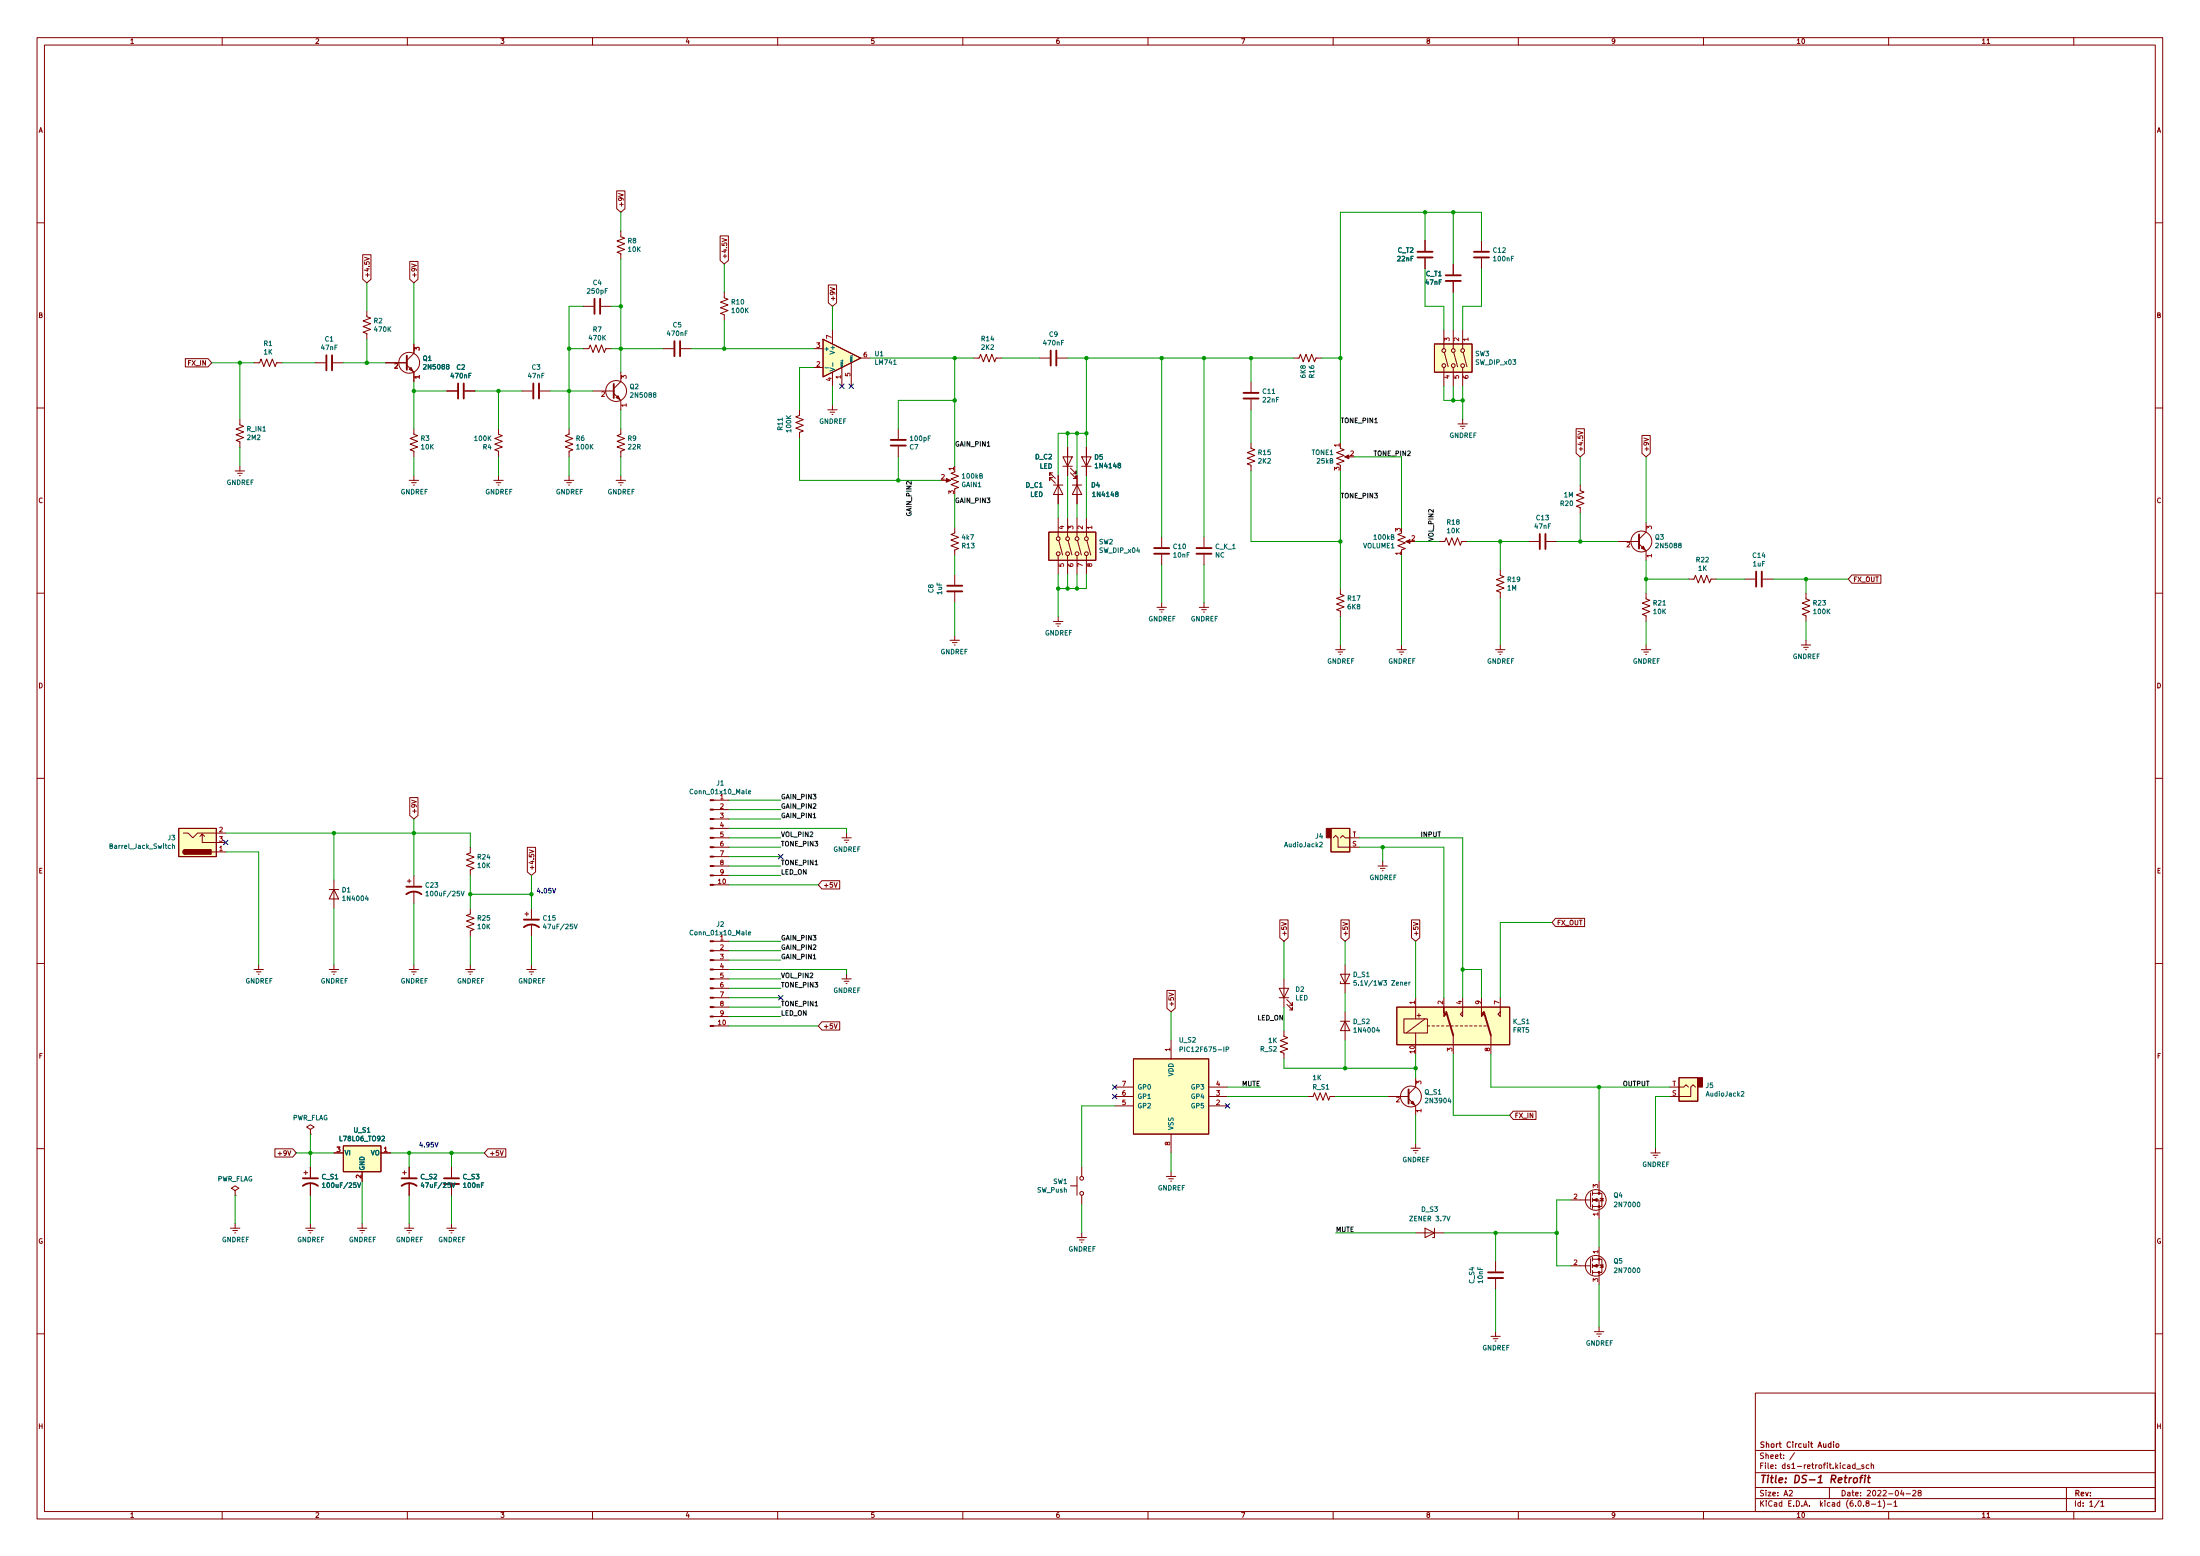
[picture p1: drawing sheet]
<svg xmlns="http://www.w3.org/2000/svg" width="594mm" height="420mm" viewBox="0 0 594 420" stroke-linecap="round" stroke-linejoin="round" font-family="sans-serif">
<g fill="none" stroke="#840000" stroke-width=".27">
<path d="M10 10.2h574v400h-574zM12 12.2h570v396h-570zM60 10.2v2M110 10.2v2M160 10.2v2M210 10.2v2M260 10.2v2M310 10.2v2M360 10.2v2M410 10.2v2M460 10.2v2M510 10.2v2"/>
<path d="M536.6 11.8h.7M560 10.2v2M166.5 51.5h2.3v4.9l-1.2 .9-1.1-.9zM167 52.2l1.3 .4-1.3 .5M10 60.2h2M97.9 68.8h2.3v6.6l-1.1 1-1.2-1zM98.5 69.5l1.2 .4-1.2 .4M110.6 70.6h2.3v4.8l-1.1 1-1.2-1zM111.2 71.3l1.2 .4-1.2 .4M167.6 62.4v1.5l1.1 .4-2.1 .8 2.1 .7-2.1 .8 2.1 .8-2.1 .7 1 .4v1.5M194.5 63.7h2.2v6.6l-1.1 1-1.1-1zM195 64.4l1.2 .4-1.2 .4"/>
<path d="M195.6 78.9v1.5l1 .4-2 .8 2 .7-2 .8 2 .8-2 .7 1 .4v1.5M223.7 76.9h2.2v4.9l-1.1 .9-1.1-.9zM224.2 77.6l1.3 .4-1.3 .5M384.8 64.9v2.8M384.8 69.8v2.8M392.4 71.3v2.8M392.4 76.1v2.8M400 64.9v2.8M400 69.8v2.8M582 60.2h2M50 96.8h6.2l.9 1.2-.9 1.1h-6.2zM68.6 98h1.5l.4-1.1 .7 2.1 .8-2.1 .8 2.1 .7-2.1 .8 2.1 .4-1h1.5"/>
<path d="M85.1 98h2.8M89.9 98h2.8M99.1 84v1.5l1 .4-2.1 .8 2.1 .7-2.1 .8 2.1 .7-2.1 .8 1.1 .4v1.5M104.1 98h5.8M109.9 98.6l1.9 1.9v2.5M111.8 92.9v2.5l-1.9 1.9M157.5 94.1h1.5l.4-1 .7 2.1 .8-2.1 .8 2.1 .7-2.1 .8 2.1 .4-1.1h1.5M157.5 82.7h2.8M162.3 82.7h2.8M179.1 94.1h2.8M183.9 94.1h2.8M219.7 94.1h2.5"/>
<path d="M219.7 99.2h2.5M222.2 91.6l10.2 5.1-10.2 5.1zM224.8 89.1v3.8M227.3 99.2v5.1M229.9 98v6.3M232.4 96.7h2.5M262.9 96.7h1.5l.4-1 .8 2 .7-2 .8 2 .7-2 .8 2 .4-1h1.5M280.7 96.7h2.8M285.5 96.7h2.8M349.2 96.7h1.6l.4-1 .7 2 .8-2 .7 2 .8-2 .8 2 .3-1h1.6M387.3 92.9h10.2v7.6h-10.2zM389.9 89.1v5"/>
<path d="M389.9 99.2v5.1M390 95.2l1.1 3.9M392.4 89.1v5M392.4 99.2v5.1M392.6 95.2l1 3.9M395 89.1v5M395 99.2v5.1M395.1 95.2l1 3.9M10 110.2h2M64.8 113.2v1.5l1 .4-2 .8 2 .7-2 .8 2 .8-2 .7 1 .4v1.5M111.8 115.7v1.6l1 .3-2.1 .8 2.1 .8-2.1 .7 2.1 .8-2.1 .8 1.1 .3v1.6M120.6 105.6h2.8"/>
<path d="M125.5 105.6h2.8M134.6 115.7v1.6l1 .3-2 .8 2 .8-2 .7 2 .8-2 .8 1 .3v1.6M141 105.6h2.8M145.8 105.6h2.8M153.7 115.7v1.6l-1 .3 2 .8-2 .8 2 .7-2 .8 2 .8-1 .3v1.6M160 105.6h5.7M165.7 106.2l1.9 1.9v2.6M167.6 115.7v1.6l-1 .3 2.1 .8-2.1 .8 2.1 .7-2.1 .8 2.1 .8-1.1 .3v1.6M167.6 100.5v2.5l-1.9 1.9M215.9 110.7v1.5l-1 .4 2 .7-2 .8 2 .8-2 .7 2 .8-1 .4v1.5M223.5 110.7h2.6M224.2 111.3h1.2"/>
<path d="M224.7 111.9h.2M224.8 100.5v3.8M224.8 109.4v1.3M242.6 115.7v2.8M337.8 119.5v1.6l1 .4-2 .7 2 .8-2 .7 2 .8-2 .8 1 .3v1.6M337.8 103v2.8M337.8 107.9v2.8M393.7 114.5h2.5M394.3 115.1h1.3M394.8 115.7h.3M395 113.2v1.3M425.6 115.8h2.2v6.6l-1.1 1-1.1-1z"/>
<path d="M426.1 116.4l1.3 .5-1.3 .4M443.4 117.6h2.2v4.8l-1.1 1-1.1-1zM443.9 118.3l1.3 .4-1.3 .4M582 110.2h2M63.5 127.2h2.5M64.1 127.8h1.3M64.6 128.4h.3M64.8 125.9v1.3M110.5 129.7h2.5M111.1 130.3h1.3M111.6 131h.3M111.8 128.4v1.3"/>
<path d="M133.3 129.7h2.6M134 130.3h1.3M134.5 131h.2M134.6 128.4v1.3M152.4 129.7h2.5M153 130.3h1.3M153.5 131h.3M153.7 128.4v1.3M166.4 129.7h2.5M167 130.3h1.3M167.5 131h.3M167.6 128.4v1.3"/>
<path d="M242.6 120.6v2.8M255.3 129.7h1M257.8 127.4l-1 .4 2 .8-2 .7 2 .8-2 .8 2 .7-1 .4M284.2 127.7h-.7v.7v-.7l1.5 1.5M284.2 128.9h-.7v.8v-.8l1.5 1.6M284.5 131h2.5M285.7 131l1.3 2.5h-2.5zM285.7 128.4v7.7M285.7 139.9v5M287 123.4h2.6l-1.3 2.5zM287 125.9h2.6M288.3 120.8v7.6"/>
<path d="M288.3 139.9v5M289.1 127.7l1.5 1.5v-.8v.8h-.8M289.1 126.4l1.5 1.5v-.7v.7h-.8M289.6 131h2.5M290.8 131l1.3 2.5h-2.5zM290.8 128.4v7.7M290.8 139.9v5M292.1 123.4h2.5l-1.2 2.5zM292.1 125.9h2.5M293.4 120.8v7.6M293.4 139.9v5M361.9 121.1l1.1 .4-2.1 .7 2.1 .8-2.1 .7 2.1 .8-2.1 .8 1 .3"/>
<path d="M363.5 123.4h1M426.7 131v1.5l1 .4-2 .7 2 .8-2 .8 2 .7-2 .8 1 .4v1.5M257.8 142.4v1.5l-1 .4 2 .8-2 .7 2 .8-2 .8 2 .7-1 .4v1.5M257.8 155.1v2.8M257.8 159.9v2.8M283.2 143.7h12.7v7.6h-12.7zM285.7 150v5.1M285.9 146l1 3.9M288.3 150v5.1M288.4 146l1.1 3.9M290.8 150v5.1M291 146l1 3.9"/>
<path d="M293.4 150v5.1M293.5 146l1 3.9M313.7 144.9v2.8M313.7 149.8v2.8M325.1 144.9v2.8M325.1 149.8v2.8M361.9 158.9v1.5l1.1 .4-2.1 .8 2.1 .7-2.1 .8 2.1 .8-2.1 .7 1 .4v1.5M378.5 143.9l-1.1 .4 2.1 .8-2.1 .7 2.1 .8-2.1 .8 2.1 .7-1 .4v.3M380 146.2h1M388.6 146.2h1.5l.4-1 .8 2 .7-2 .8 2 .8-2 .7 2 .4-1h1.5M405.1 153.8v1.6l1 .3-2 .8 2 .8-2 .7 2 .8-2 .8 1 .3v1.6M412.7 146.2h2.8"/>
<path d="M417.6 146.2h2.8M436.9 146.2h5.7M442.6 146.9l1.9 1.9v2.5M444.5 141.1v2.6l-1.9 1.9M455.9 156.4h1.6l.3-1 .8 2 .8-2 .7 2 .8-2 .7 2 .4-1h1.5M471.2 156.4h2.8M476 156.4h2.8M500.1 155.3h7.8v2.2h-7.8l-1-1.1zM10 160.2h2M256.5 172.9h2.6M257.2 173.5h1.2M257.7 174.2h.2"/>
<path d="M257.8 171.6v1.3M284.5 167.8h2.5M285.1 168.4h1.3M285.6 169.1h.3M285.7 166.5v1.3M312.4 164h2.6M313.1 164.6h1.2M313.6 165.3h.2M313.7 162.7v1.3M323.8 164h2.6M324.5 164.6h1.3M325 165.3h.2"/>
<path d="M325.1 162.7v1.3M360.7 175.4h2.5M361.3 176.1h1.3M361.8 176.7h.3M361.9 174.2v1.2M377.2 175.4h2.5M377.8 176.1h1.3M378.3 176.7h.3M378.5 174.2v1.2M403.9 175.4h2.5M404.5 176.1h1.3M405 176.7h.3"/>
<path d="M405.1 174.2v1.2M443.2 175.4h2.6M443.9 176.1h1.2M444.4 176.7h.2M444.5 160.2v1.5l1 .4-2 .8 2 .7-2 .8 2 .7-2 .8 1 .4v1.5M444.5 174.2v1.2M486.4 174.2h2.5M487 174.8h1.3M487.6 175.4h.2M487.7 160.2v1.5l1 .4-2 .8 2 .7-2 .8 2 .7-2 .8 1 .4v1.5M487.7 172.9v1.3M582 160.2h2"/>
<path d="M10 210.2h2M110.6 215.4h2.3v4.8l-1.1 .9-1.2-.9zM111.2 216.1l1.2 .4-1.2 .4M192.6 218.6h4.2M192.6 216.1h4.2M582 210.2h2M48.3 223.7h10.1v7.6h-10.1zM49.5 225h1.3l1.3 1.2 1.2-1.2h7.7M50 229.4l-.4 .2-.2 .4 .2 .5 .4 .2M54 225.8l.6-.6v2.3h6.4M54.6 225.2l.6 .6M57.1 230h3.9"/>
<path d="M90.2 237.7v7.6M110 237.9h1M110.5 237.4v1M111.8 236.4v2.8M127 228.8v1.5l-1 .4 2 .7-2 .8 2 .8-2 .7 2 .8-1 .4v1.5M142.4 228.8h2.2v6.6l-1.1 1-1.1-1zM142.9 229.5l1.3 .4-1.3 .4M192.6 226.2h4.2M192.6 233.8h4.2M192.6 228.8h4.2M192.6 238.9h4.2M192.6 236.4h4.2"/>
<path d="M192.6 231.3h4.2M192.6 223.7h4.2M192.6 221.1h4.2M221.9 237.8h4.9v2.2h-4.9l-.9-1.1zM225.2 238.3l.5 1.3 .4-1.3M227.3 226.2h2.6M228 226.9h1.2M228.5 227.5h.2M228.6 225v1.2M359.4 223.7h5.1v6.3h-5.1zM360 226.2l.7-.6 .6 .6v2.6h5.7M361.9 226.2l.7-.6 .6 .6h3.8"/>
<path d="M372.1 233.8h2.5M372.7 234.5h1.3M373.3 235.1h.2M373.4 232.6v1.2M88.9 240.2h2.5M90.2 240.2l1.2 2.5h-2.5zM111.8 240.7v3.3M127 245.3v1.5l-1 .4 2 .7-2 .8 2 .8-2 .7 2 .8-1 .4v1.5M141.7 246.8h1M142.2 246.3v1M143.5 245.3v2.8M143.5 249.6v3.3"/>
<path d="M192.6 259.2h4.2M192.6 256.7h4.2M192.6 254.2h4.2M345.6 248.4h2.2v4.8l-1.1 1-1.1-1zM346.1 249.1l1.3 .4-1.3 .4M362.1 248.4h2.2v4.8l-1.1 1-1.1-1zM362.6 249.1l1.3 .4-1.3 .4M381.2 248.4h2.2v4.8l-1.1 1-1.1-1zM381.7 249.1l1.2 .4-1.2 .4M420.1 248h7.8v2.2h-7.8l-1-1.1zM10 260.2h2M68.6 261.8h2.5"/>
<path d="M69.2 262.4h1.3M69.7 263.1h.3M69.8 260.5v1.3M88.9 261.8h2.5M89.5 262.4h1.3M90 263.1h.3M90.2 260.5v1.3M110.5 261.8h2.5M111.1 262.4h1.3M111.6 263.1h.3M111.8 260.5v1.3M125.7 261.8h2.6"/>
<path d="M126.4 262.4h1.2M126.9 263.1h.2M127 260.5v1.3M142.2 261.8h2.6M142.9 262.4h1.2M143.4 263.1h.2M143.5 260.5v1.3M192.6 277h4.2M192.6 269.4h4.2M192.6 261.8h4.2M192.6 264.3h4.2M192.6 274.5h4.2"/>
<path d="M192.6 271.9h4.2M192.6 266.9h4.2M221.9 275.9h4.9v2.2h-4.9l-.9-1.1zM225.2 276.4l.5 1.3 .4-1.3M227.3 264.3h2.6M228 265h1.2M228.5 265.6h.2M228.6 263.1v1.2M315.1 267.4h2.2v4.9l-1.1 .9-1.1-.9zM315.6 268.1l1.3 .4-1.3 .5M345.4 266.9h2.6l-1.3 2.5zM345.4 269.4h2.6"/>
<path d="M346.7 278.3v1.5l1 .4-2 .8 2 .7-2 .8 2 .8-2 .7 1 .4v1.5M346.7 264.3v7.6M347.5 271.2l1.5 1.5v-.8v.8h-.8M347.5 269.9l1.5 1.5v-.7v.7h-.8M361.9 265.1v.5h2.6M361.9 263.1h2.6l-1.3 2.5zM361.9 275.8h2.6M363.2 275.8l1.3 2.5h-2.6zM363.2 260.5v7.6M363.2 273.2v7.6M377.2 271.9h30.5v10.2h-30.5zM379.1 275.1h6.3v3.8h-6.3z"/>
<path d="M382.3 269.4v5.7M382.3 278.9v3.2M384.8 275.1l-5.1 3.8M385.4 277h.7M386.7 277h.6M388 277h.6M389.3 277h.6M389.9 269.4v2.5M390.5 277h.7M391.8 277h.6M392.4 279.6v5M393.1 277h.6"/>
<path d="M394.3 277h.7M395 269.4v5.1l-.7-.6 .7-.7M395.6 277h.6M396.9 277h.6M398.1 277h.7M399.4 277h.6M400 269.4v2.5M400.7 277h.6M402.6 279.6v5M405.1 269.4v5.1l-.6-.6 .6-.7M582 260.2h2M301 298.6h5.1"/>
<path d="M301 296.1h5.1M301 293.5h5.1M306.1 285.9h20.3v20.3h-20.3zM316.2 280.8v5.1M326.4 298.6h5.1M326.4 296.1h5.1M326.4 293.5h5.1M353.1 296.1h1.5l.4-1 .7 2 .8-2 .8 2 .7-2 .8 2 .4-1h1.5M374.6 296.1h5.8M380.4 296.7l1.9 1.9v2.6M382.3 291v2.5l-1.9 1.9M450.8 293.5h3.9l.6-.6 .6 .6"/>
<path d="M453.4 291h5.1v6.3h-5.1zM457.8 293.5l-.6-.6-.6 .6v2.6h-5.8M10 310.2h2M74.2 310.2h4.9l.9 1.1-.9 1.1h-4.9zM82 316.7h1.1M82.5 316.1v1.1M83.8 305l1-.7-1-.6-1 .6 1 .7v1.2M83.8 306.2h.1M83.8 315.1v2.8M83.8 319.4v3.3M90.2 311.3h2.5M92.7 309.4h10.2v7h-10.2z"/>
<path d="M97.8 316.4v2.5M102.9 311.3h2.5M108.7 316.7h1M109.2 316.1v1.1M110.5 315.1v2.8M110.5 319.4v3.3M121.9 315.1v2.8M121.9 320v2.7M131.8 310.2h4.8v2.2h-4.8l-1-1.1zM135.1 310.7l.4 1.3 .4-1.3M290.8 317.7v5M292.1 315.1v2.6"/>
<path d="M315 317.7h2.5M315.6 318.3h1.3M316.1 318.9h.3M316.2 306.2v5.1M316.2 316.4v1.3M381 310h2.5M381.6 310.7h1.3M382.1 311.3h.3M382.3 308.8v1.2M408.6 300h6.2v2.3h-6.2l-.9-1.1zM431.8 318.9v3.3M445.8 311.3h2.5"/>
<path d="M446.4 312h1.3M446.9 312.6h.3M447 310v1.3M582 310.2h2M62.2 331.6h2.6M62.9 332.3h1.2M63.4 332.9h.2M63.5 321.5l1-.7-1-.6-1 .6 1 .7v1.2M63.5 322.7h.1M63.5 330.4v1.2M82.5 331.6h2.6M83.2 332.3h1.3"/>
<path d="M83.7 332.9h.2M83.8 330.4v1.2M96.5 331.6h2.6M97.2 332.3h1.2M97.7 332.9h.2M97.8 330.4v1.2M109.2 331.6h2.6M109.9 332.3h1.2M110.4 332.9h.2M110.5 330.4v1.2M120.6 331.6h2.6M121.3 332.3h1.3"/>
<path d="M121.8 332.9h.2M121.9 330.4v1.2M289.1 320.2h1.7M290.8 334.2h2.6M291.5 334.8h1.2M292 335.4h.2M292.1 322.7v2.6M292.1 332.9v1.3M382.3 332.9h7.6M384.8 331.6l2.5 1.3-2.5 1.3zM387.3 331.6v2.6h-.5M424.2 324h5.3"/>
<path d="M429.5 322.1v3.8M429.5 339.9v3.8M430 324h1.8v5.1M430 322.2h2.6v3.6h-2.6M430 321.7v1M430 323.5v1M430 325.3v1M430 339.5v1M431.8 336.7v5.1h-1.8M432.1 323.5l1 .3M432.6 323.6l.3 .7h-.7zM403.9 340.5v2.8"/>
<path d="M403.9 345.4v2.7M403.9 359.6v1.2M424.2 341.8h5.3M430 340h2.6v3.6h-2.6M430 341.3v1M430 343.1v1M430.5 359.6h2.6M431.8 343.6v3.3M431.8 358.3v1.3M432.2 341.5h.7l-.3 .7zM433.1 342.1l-1 .2M10 360.2h2"/>
<path d="M402.6 360.8h2.5M403.2 361.5h1.3M403.7 362.1h.3M431.2 360.2h1.2M431.7 360.8h.2M474 376.2h108v32h-108zM582 360.2h2M474 397.7h108M474 391.7h108M484.6 392.3l-1.3 1.9M500.9 395.6l-.4-.1-.3 .3 .2 .7h.5M500.9 395v1.5"/>
<path d="M501.3 396.7h1.1M503.3 395.6l-.4-.1-.2 .3 .1 .2 .5 .1v.4h-.6M504.7 395.6l-.5-.1-.3 .3 .2 .7h.6M505.3 395.7l.6-.1v.9M505.3 395v1.5M60 408.2v2M110 408.2v2M160 408.2v2M210 408.2v2M260 408.2v2M310 408.2v2M360 408.2v2"/>
<path d="M410 408.2v2M460 408.2v2M474 404.7h108M474 401.7h108M483.2 402.6l.5-.2 .3 .5-.9 1h.9M494 401.7v3M504.2 405.9l-.3-.3v-.2l.7-.1 .1 .4-.8 .5 .3 .5 .5-.2-.3-.6M505.4 406.2h1.1M507.2 405.7l.4-.5v1.5M507.2 406.7h.8M508.5 405a1.72 1.72 0 0 1 0 2.3M509.7 406.2h1.1"/>
<path d="M510 408.2v2M511.4 405.7l.5-.5v1.5M511.4 406.7h.9M513.6 402.4l-.4 1h1M513.9 402.9v1M514.7 403.4h1.2M516.5 402.6l.6-.2 .3 .5-1 1h1M518.2 403.1l-.3-.3 .1-.2 .7-.1v.4l-.8 .5 .3 .5 .6-.2-.3-.6M536.6 409.7h.7M558 401.7v6.5M560 408.2v2M566.9 405.2l-1.3 1.9"/>
<path d="M567.3 405.7l.4-.5v1.5M567.3 406.7h.9"/>
<circle cx="110.5" cy="98" r="2.82"/>
<circle cx="389.9" cy="94.7" r=".51"/>
<circle cx="389.9" cy="98.7" r=".51"/>
<circle cx="392.4" cy="98.7" r=".51"/>
<circle cx="392.4" cy="94.7" r=".51"/>
<circle cx="395" cy="94.7" r=".51"/>
<circle cx="395" cy="98.7" r=".51"/>
<circle cx="166.4" cy="105.6" r="2.82"/>
<circle cx="285.7" cy="149.5" r=".51"/>
<circle cx="285.7" cy="145.5" r=".51"/>
<circle cx="288.3" cy="145.5" r=".51"/>
<circle cx="288.3" cy="149.5" r=".51"/>
<circle cx="290.8" cy="149.5" r=".51"/>
<circle cx="290.8" cy="145.5" r=".51"/>
<circle cx="293.4" cy="149.5" r=".51"/>
<circle cx="293.4" cy="145.5" r=".51"/>
<circle cx="443.2" cy="146.2" r="2.82"/>
<circle cx="381" cy="296.1" r="2.82"/>
<circle cx="292.1" cy="318.2" r=".51"/>
<circle cx="292.1" cy="322.2" r=".51"/>
<circle cx="430.9" cy="324" r="2.79"/>
<circle cx="430.9" cy="341.8" r="2.79"/>
</g>
<path d="M500.7 399.2l.3-.2 .5 .2v.8l-.2 .3-.5 .1-.3-.2zM502.2 399h.8M503 398.4l-.5 .2-.2 1.8M503.6 399l-.1 1.4M503.7 398.4v.2M504.3 399h.8M504.7 398.4l-.2 1.7 .4 .3" fill="none" stroke="#840000" stroke-width=".4"/>
<path d="M495.1 389.3v.2M495.1 389.8v1M495.8 390l.3-.2 .4 .2-.1 .8-.6-.1z" fill="none" stroke="#840000" stroke-width=".3"/>
<g fill="none" stroke="#840000" stroke-width=".51">
<path d="M382.8 68h4M382.8 69.5h4M390.4 74.3h4.1M390.4 75.9h4.1M398 68h4.1M398 69.5h4.1M88.1 95.9v4.1M89.7 95.9v4.1M109.9 96.1v3.8M160.5 80.7v4.1M162.1 80.7v4.1M182.1 92.1v4.1"/>
<path d="M183.6 92.1v4.1M283.7 94.7v4M285.2 94.7v4M123.7 103.5v4.1M125.2 103.5v4.1M144 103.5v4.1M145.5 103.5v4.1M165.7 103.7v3.8M240.5 118.8h4.1M335.8 106.1h4.1M335.8 107.6h4.1M240.5 120.3h4.1"/>
<path d="M255.8 158.2h4M255.8 159.7h4M311.7 148h4M311.7 149.5h4M323.1 148h4.1M323.1 149.5h4.1M415.8 144.2v4.1M417.3 144.2v4.1M442.6 144.3v3.8M474.2 154.3v4.1M475.7 154.3v4.1M109.7 239.4h4.1"/>
<path d="M109.7 241.5a3.3 3.3 0 0 1 4.1 0M141.5 250.4a3.3 3.3 0 0 1 4 0M141.5 248.3h4M390.5 273.2l1.9 6.4M400.7 273.2l1.9 6.4M380.4 294.2v3.8M81.8 318.2h4.1M108.5 318.2h4M119.9 318.2h4.1M119.9 319.7h4.1M81.8 320.2a3.3 3.3 0 0 1 4.1 0M108.5 320.2a3.3 3.3 0 0 1 4 0"/>
<path d="M401.8 343.6h4.1M401.8 345.1h4.1"/>
</g>
<g fill="#840000" stroke="#840000" stroke-width=".27">
<path d="M110.5 99.7l.5-.5 .5 1z"/>
<path d="M363.1 123.4l1.1-.5v1z"/>
<path d="M381 297.9l.5-.6 .5 1.1z"/>
<path d="M389.9 271.9v1.3l.6 .7-.6 .6z"/>
<path d="M400 271.9v1.3l.7 .7-.7 .6z"/>
<path d="M166.4 107.4l.5-.6 .5 1.1z"/>
<path d="M379.6 146.2l1.1-.5v1z"/>
<path d="M358.1 223.7h1.3v2.5h-1.3z"/>
<path d="M49.6 229.6l.4-.2v1.3l-.6-.4z"/>
<path d="M50 229.4h7v1.3h-7z"/>
<path d="M191.8 238.8h.8v.3h-.8z"/>
<path d="M191.8 236.3h.8v.2h-.8z"/>
<path d="M191.8 233.7h.8v.3h-.8z"/>
<path d="M191.8 231.2h.8v.2h-.8z"/>
<path d="M191.8 228.6h.8v.3h-.8z"/>
<path d="M191.8 226.1h.8v.3h-.8z"/>
<path d="M191.8 223.6h.8v.2h-.8z"/>
<path d="M191.8 221h.8v.3h-.8z"/>
<path d="M191.8 218.5h.8v.2h-.8z"/>
<path d="M191.8 215.9h.8v.3h-.8z"/>
<path d="M443.2 148l.5-.5 .5 1z"/>
<path d="M458.5 291h1.2v2.5h-1.2z"/>
<path d="M191.8 276.9h.8v.3h-.8z"/>
<path d="M191.8 274.4h.8v.2h-.8z"/>
<path d="M191.8 271.8h.8v.3h-.8z"/>
<path d="M191.8 269.3h.8v.2h-.8z"/>
<path d="M191.8 266.7h.8v.3h-.8z"/>
<path d="M191.8 264.2h.8v.3h-.8z"/>
<path d="M191.8 261.7h.8v.2h-.8z"/>
<path d="M191.8 259.1h.8v.3h-.8z"/>
<path d="M191.8 256.6h.8v.2h-.8z"/>
<path d="M191.8 254h.8v.3h-.8z"/>
<path d="M430.3 324l1-.4v.8z"/>
<path d="M255.5 129.2l1.2 .5-1.2 .5z"/>
<path d="M430.3 341.8l1-.4v.8z"/>
<circle cx="431.8" cy="325.8" r=".25"/>
<circle cx="431.8" cy="322.2" r=".25"/>
<circle cx="431.8" cy="340" r=".25"/>
<circle cx="431.8" cy="343.6" r=".25"/>
</g>
<g fill="#ffffc2" stroke="#ffffc2" stroke-width=".27">
<path d="M306.1 285.9h20.3v20.3h-20.3z"/>
<path d="M92.7 309.4h10.2v7h-10.2z"/>
<path d="M283.2 143.7h12.7v7.6h-12.7z"/>
<path d="M377.2 271.9h30.5v10.2h-30.5z"/>
<path d="M359.4 223.7h5.1v6.3h-5.1z"/>
<path d="M48.3 223.7h10.1v7.6h-10.1z"/>
<path d="M387.3 92.9h10.2v7.6h-10.2z"/>
<path d="M453.4 291h5.1v6.3h-5.1z"/>
<path d="M222.2 91.6l10.2 5.1-10.2 5.1z"/>
</g>
<g fill="none" stroke="#006464" stroke-width=".27">
<path d="M222.8 99.3h.9M224.1 99.3l1.3 .5-1.3 .4M224.9 97.9v1M202.1 213.9l.6-.1-.1-.2-.3-.1-.2 .2 .1 .6h.4M46.6 228.4l.5-.1v.8M46.6 227.8v1.3M356.4 227.5l.4-.1 .3 .4-.8 .9h.8M115 241l.4-.4v1.3M115 241.9h.7M124.5 240.6l.4 1.3 .4-1.3M147.1 249.5l-.3 .9h.7M155 249.5l.5 1.3 .4-1.3"/>
<path d="M202.1 252l.6-.1-.1-.2-.3-.1-.2 .2 .1 .6h.4M366.2 264.8h-.6v.6l.6-.1v.6h-.6M380.5 265.2v.8M380.8 265.2l-.3 .2M318.6 283.3h.6l.1-.5-.7-.1v1.3M331.1 283.3h.6l.1-.5-.7-.1v1.3M470.2 294.8l.5-.1 .2 .4-.8 .9h.8M87.1 319.7l.3-.3v1.3M96.6 319.4l.4 1.3 .4-1.3M114 319.3l-.3 .9h.8M122 319.4l.4 1.3 .5-1.3M87.1 320.7h.7"/>
</g>
<path d="M149.2 239.9l.4 1.2 .5-1.2M117.5 308.5l.4 1.2 .4-1.2" fill="none" stroke="#0000c2" stroke-width=".27"/>
<g fill="none" stroke="#009600" stroke-width=".27">
<path d="M167.6 57.3v5.1M384.8 57.3v7.6M392.4 57.3v14M99.1 76.4v7.6M111.8 76.4v16.5M167.6 70v30.5M195.6 71.3v7.6M384.8 72.6v10.1h5.1v6.4M392.4 78.9v10.2M400 64.9v-7.6h-38.1v62.2M400 72.6v10.1h-5v6.4M57.1 98h11.5"/>
<path d="M64.8 98v15.2M76.2 98h8.9M92.7 98h11.4M99.1 91.6v6.4M153.7 94.1h3.8M157.5 82.7h-3.8v33M165.1 94.1h14M165.1 82.7h2.5M186.7 94.1h33M195.6 86.5v7.6M219.7 99.2h-3.8v11.5M224.8 82.7v6.4"/>
<path d="M234.9 96.7h28M257.8 96.7v29.2M270.5 96.7h10.2M288.3 96.7h60.9M293.4 96.7v24.1M313.7 96.7v48.2M325.1 96.7v48.2M337.8 96.7v6.3M356.9 96.7h5M111.8 103v12.7M111.8 105.6h8.8M128.3 105.6h12.7"/>
<path d="M134.6 105.6v10.1M148.6 105.6h11.4M167.6 110.7v5M215.9 118.3v11.4h38.1M224.8 104.3v5.1M257.8 108.1h-15.2v7.6M288.3 117v3.8M290.8 117v11.4M293.4 117h-7.7v11.4M337.8 110.7v8.8M389.9 104.3v3.8h5.1M392.4 104.3v3.8"/>
<path d="M395 104.3v8.9M64.8 120.8v5.1M111.8 123.4v5M134.6 123.4v5M153.7 123.4v5M167.6 123.4v5M242.6 123.4v6.3M257.8 133.5v8.9M285.7 136.1v3.8M288.3 128.4v11.5M290.8 136.1v3.8M293.4 128.4v11.5"/>
<path d="M337.8 127.2v19h24.1M361.9 127.2v31.7M365.8 123.4h12.7v19M426.7 123.4v7.6M426.7 138.6v7.6M444.5 123.4v17.7M257.8 150v5.1M285.7 155.1v11.4M288.3 155.1v3.8M290.8 155.1v3.8M293.4 155.1v3.8h-7.7M313.7 152.6v10.1"/>
<path d="M325.1 152.6v10.1M378.5 150v24.2M382.3 146.2h6.3M396.2 146.2h16.5M405.1 146.2v7.6M420.4 146.2h16.5M444.5 156.4h11.4M444.5 151.3v8.9M463.5 156.4h7.7M478.8 156.4h20.3M487.7 156.4v3.8M257.8 162.7v8.9"/>
<path d="M361.9 166.5v7.7M405.1 161.5v12.7M444.5 167.8v6.4M487.7 167.8v5.1M196.8 216.1h14M196.8 218.6h14M61 225h66v3.8M61 230h8.8v30.5M90.2 225v12.7M111.8 221.1v15.3M127 236.4v8.9M143.5 236.4v8.9"/>
<path d="M196.8 238.9h24.2M196.8 223.7h31.8v1.3M196.8 236.4h14M196.8 221.1h14M196.8 233.8h14M196.8 226.2h14M196.8 231.3h14M196.8 228.8h14M367 228.8h22.9v40.6M367 226.2h28v43.2M373.4 228.8v3.8M90.2 245.3v15.2"/>
<path d="M111.8 244v16.5M127 241.5h16.5M127 252.9v7.6M143.5 252.9v7.6M196.8 254.2h14M196.8 256.7h14M196.8 259.2h14M346.7 254.2v10.1M363.2 254.2v6.3M382.3 254.2v15.2M419.1 249.1h-14v20.3M196.8 261.8h31.8v1.3"/>
<path d="M196.8 266.9h14M196.8 269.4h14M196.8 264.3h14M196.8 277h24.2M196.8 274.5h14M196.8 271.9h14M316.2 273.2v7.6M346.7 271.9v6.4M363.2 268.1v5.1M395 261.8h5v7.6M301 298.6h-8.9v16.5M331.5 293.5h8.9"/>
<path d="M331.5 296.1h21.6M346.7 285.9v2.6h35.6M360.7 296.1h13.9M363.2 280.8v7.7M382.3 284.6v6.4M392.4 284.6v16.6h15.3M402.6 284.6v8.9h48.2M431.8 293.5v25.4M450.8 296.1h-3.8v13.9M80 311.3h10.2M83.8 306.2v8.9M97.8 318.9v11.5"/>
<path d="M105.4 311.3h25.4M110.5 311.3v3.8M121.9 311.3v3.8M316.2 311.3v5.1M382.3 301.2v7.6M63.5 322.7v7.7M83.8 322.7v7.7M110.5 322.7v7.7M121.9 322.7v7.7M292.1 325.3v7.6M360.7 332.9h21.6M389.9 332.9h30.5"/>
<path d="M403.9 332.9v7.6M424.2 324h-3.8v17.8h3.8M431.8 329.1v7.6M403.9 348.1v11.5M431.8 346.9v11.4"/>
</g>
<g fill="none" stroke="#000084" stroke-width=".27">
<path d="M226.7 103.7l1.2 1.2M227.9 103.7l-1.2 1.2M229.3 103.7l1.2 1.2M230.5 103.7l-1.2 1.2M60.4 226.9l1.2 1.2M61.6 226.9l-1.2 1.2M210.2 230.7l1.2 1.2M211.4 230.7l-1.2 1.2M210.2 268.8l1.2 1.2M211.4 268.8l-1.2 1.2M300.4 295.5l1.2 1.2M300.4 292.9l1.2 1.2"/>
<path d="M301.6 295.5l-1.2 1.2M301.6 292.9l-1.2 1.2M330.9 298l1.2 1.2M332.1 298l-1.2 1.2"/>
</g>
<g fill="#009600" stroke="#009600" stroke-width=".27">
<circle cx="325.1" cy="96.7" r=".46"/>
<circle cx="337.8" cy="96.7" r=".46"/>
<circle cx="361.9" cy="146.2" r=".46"/>
<circle cx="293.4" cy="96.7" r=".46"/>
<circle cx="313.7" cy="96.7" r=".46"/>
<circle cx="405.1" cy="146.2" r=".46"/>
<circle cx="382.3" cy="288.5" r=".46"/>
<circle cx="395" cy="261.8" r=".46"/>
<circle cx="373.4" cy="228.8" r=".46"/>
<circle cx="426.7" cy="146.2" r=".46"/>
<circle cx="444.5" cy="156.4" r=".46"/>
<circle cx="487.7" cy="156.4" r=".46"/>
<circle cx="431.8" cy="293.5" r=".46"/>
<circle cx="420.4" cy="332.9" r=".46"/>
<circle cx="361.9" cy="96.7" r=".46"/>
<circle cx="392.4" cy="108.1" r=".46"/>
<circle cx="395" cy="108.1" r=".46"/>
<circle cx="392.4" cy="57.3" r=".46"/>
<circle cx="384.8" cy="57.3" r=".46"/>
<circle cx="403.9" cy="332.9" r=".46"/>
<circle cx="363.2" cy="288.5" r=".46"/>
<circle cx="111.8" cy="225" r=".46"/>
<circle cx="90.2" cy="225" r=".46"/>
<circle cx="143.5" cy="241.5" r=".46"/>
<circle cx="127" cy="241.5" r=".46"/>
<circle cx="257.8" cy="108.1" r=".46"/>
<circle cx="257.8" cy="96.7" r=".46"/>
<circle cx="167.6" cy="94.1" r=".46"/>
<circle cx="242.6" cy="129.7" r=".46"/>
<circle cx="195.6" cy="94.1" r=".46"/>
<circle cx="293.4" cy="117" r=".46"/>
<circle cx="290.8" cy="117" r=".46"/>
<circle cx="290.8" cy="158.9" r=".46"/>
<circle cx="288.3" cy="117" r=".46"/>
<circle cx="288.3" cy="158.9" r=".46"/>
<circle cx="285.7" cy="158.9" r=".46"/>
<circle cx="153.7" cy="94.1" r=".46"/>
<circle cx="167.6" cy="82.7" r=".46"/>
<circle cx="134.6" cy="105.6" r=".46"/>
<circle cx="153.7" cy="105.6" r=".46"/>
<circle cx="110.5" cy="311.3" r=".46"/>
<circle cx="83.8" cy="311.3" r=".46"/>
<circle cx="121.9" cy="311.3" r=".46"/>
<circle cx="111.8" cy="105.6" r=".46"/>
<circle cx="99.1" cy="98" r=".46"/>
<circle cx="64.8" cy="98" r=".46"/>
</g>
<text font-size="2.8" fill="#840000" x="475" y="400.5">Title: DS-1 Retrofit</text>
<g font-size="2.1" fill="#840000">
<text x="475" y="393.9">Sheet: /</text>
<text x="475" y="390.9">Short Circuit Audio</text>
<text x="475" y="396.6">File: ds1-retrofit.kicad_sch</text>
<text x="475" y="406.8">KiCad E.D.A. kicad (6.0.8-1)-1</text>
<text x="475" y="404">Size: A2</text>
<text x="497" y="404">Date: 2022-04-28</text>
<text x="560" y="404">Rev:</text>
<text x="560" y="406.8">Id: 1/1</text>
</g>
<g font-size="1.8" fill="#840000">
<text x="35" y="11.8">1</text>
<text x="85" y="11.8">2</text>
<text x="135" y="11.8">3</text>
<text x="185" y="11.8">4</text>
<text x="235" y="11.8">5</text>
<text x="285" y="11.8">6</text>
<text x="335" y="11.8">7</text>
<text x="385" y="11.8">8</text>
<text x="435" y="11.8">9</text>
<text x="485" y="11.8">10</text>
<text x="535" y="11.8">11</text>
<text x="10.3" y="35.8">A</text>
<text x="582.4" y="35.8">A</text>
<text x="168.4" y="56" transform="rotate(-90 168.4 56)">+9V</text>
<text x="196.3" y="70" transform="rotate(-90 196.3 70)">+4.5V</text>
<text x="99.8" y="75.1" transform="rotate(-90 99.8 75.1)">+4.5V</text>
<text x="112.5" y="75.1" transform="rotate(-90 112.5 75.1)">+9V</text>
<text x="225.5" y="81.4" transform="rotate(-90 225.5 81.4)">+9V</text>
<text x="10.3" y="85.8">B</text>
<text x="582.4" y="85.8">B</text>
<text x="50.9" y="98.7">FX_IN</text>
<text x="427.4" y="122.1" transform="rotate(-90 427.4 122.1)">+4.5V</text>
<text x="445.2" y="122.1" transform="rotate(-90 445.2 122.1)">+9V</text>
<text x="10.3" y="135.8">C</text>
<text x="582.4" y="135.8">C</text>
<text x="500.4" y="157.1">FX_OUT</text>
<text x="10.3" y="185.8">D</text>
<text x="582.4" y="185.8">D</text>
<text x="112.5" y="219.9" transform="rotate(-90 112.5 219.9)">+9V</text>
<text x="10.4" y="235.8">E</text>
<text x="144.2" y="235.1" transform="rotate(-90 144.2 235.1)">+4.5V</text>
<text x="222.2" y="239.7">+5V</text>
<text x="582.4" y="235.8">E</text>
<text x="420.4" y="249.8">FX_OUT</text>
<text x="347.4" y="252.9" transform="rotate(-90 347.4 252.9)">+5V</text>
<text x="363.9" y="252.9" transform="rotate(-90 363.9 252.9)">+5V</text>
<text x="383" y="252.9" transform="rotate(-90 383 252.9)">+5V</text>
<text x="317" y="271.9" transform="rotate(-90 317 271.9)">+5V</text>
<text x="382.6" y="274.7">+</text>
<text x="222.2" y="277.8">+5V</text>
<text x="10.4" y="285.8">F</text>
<text x="582.5" y="285.8">F</text>
<text x="408.9" y="301.9">FX_IN</text>
<text x="75.5" y="312">+9V</text>
<text x="132.1" y="312">+5V</text>
<text x="10.3" y="335.8">G</text>
<text x="582.3" y="335.8">G</text>
<text x="10.3" y="385.8">H</text>
<text x="582.4" y="385.8">H</text>
<text x="35" y="409.8">1</text>
<text x="85" y="409.8">2</text>
<text x="135" y="409.8">3</text>
<text x="185" y="409.8">4</text>
<text x="235" y="409.8">5</text>
<text x="285" y="409.8">6</text>
<text x="335" y="409.8">7</text>
<text x="385" y="409.8">8</text>
<text x="435" y="409.8">9</text>
<text x="485" y="409.8">10</text>
<text x="535" y="409.8">11</text>
</g>
<g font-size="1.8" fill="#006464">
<text x="169.6" y="65.7">R8</text>
<text x="169.7" y="68">10K</text>
<text x="377.4" y="70.5">22nF</text>
<text x="377.4" y="68.2">C_T2</text>
<text x="403.3" y="68.2">C12</text>
<text x="403.4" y="70.5">100nF</text>
<text x="160.2" y="77">C4</text>
<text x="385" y="76.9">47nF</text>
<text x="385.1" y="74.6">C_T1</text>
<text x="158.7" y="79.3">250pF</text>
<text x="197.6" y="82.2">R10</text>
<text x="101" y="87.3">R2</text>
<text x="101.2" y="89.6">470K</text>
<text x="160.2" y="89.6">R7</text>
<text x="181.7" y="88.4">C5</text>
<text x="197.7" y="84.5">100K</text>
<text x="71.3" y="93.4">R1</text>
<text x="71.3" y="95.7">1K</text>
<text x="86.8" y="94.5">47nF</text>
<text x="87.8" y="92.2">C1</text>
<text x="159.2" y="91.9">470K</text>
<text x="180.3" y="90.7">470nF</text>
<text x="222.4" y="94.8">+</text>
<text x="225.4" y="95.2" transform="rotate(-90 225.4 95.2)">V+</text>
<text x="265.1" y="92.1">R14</text>
<text x="265.1" y="94.4">2K2</text>
<text x="281.9" y="93.2">470nF</text>
<text x="283.3" y="90.9">C9</text>
<text x="114.2" y="97.4">Q1</text>
<text x="114.7" y="99.7">2N5088</text>
<text x="123.3" y="99.8">C2</text>
<text x="143.6" y="99.8">C3</text>
<text x="236.3" y="96.2">U1</text>
<text x="236.4" y="98.5">LM741</text>
<text x="352.6" y="102" transform="rotate(-90 352.6 102)">6K8</text>
<text x="354.9" y="102" transform="rotate(-90 354.9 102)">R16</text>
<text x="398.4" y="96.2">SW3</text>
<text x="398.6" y="98.5">SW_DIP_x03</text>
<text x="121.9" y="102.1">470nF</text>
<text x="142.7" y="102.1">47nF</text>
<text x="170.1" y="105">Q2</text>
<text x="170.6" y="107.4">2N5088</text>
<text x="341" y="106.3">C11</text>
<text x="341.1" y="108.6">22nF</text>
<text x="66.8" y="116.5">R_IN1</text>
<text x="66.8" y="118.8">2M2</text>
<text x="113.7" y="119">R3</text>
<text x="128.3" y="119">100K</text>
<text x="155.6" y="119">R6</text>
<text x="169.6" y="119">R9</text>
<text x="211.3" y="116.1" transform="rotate(-90 211.3 116.1)">R11</text>
<text x="213.6" y="116.6" transform="rotate(-90 213.6 116.6)">100K</text>
<text x="221.2" y="114.4">GNDREF</text>
<text x="245.9" y="119">100pF</text>
<text x="391.4" y="118.2">GNDREF</text>
<text x="113.8" y="121.3">10K</text>
<text x="130.4" y="121.4">R4</text>
<text x="155.8" y="121.3">100K</text>
<text x="169.7" y="121.3">22R</text>
<text x="245.7" y="121.4">C7</text>
<text x="279.6" y="124">D_C2</text>
<text x="295.6" y="124.1">D5</text>
<text x="339.8" y="122.8">R15</text>
<text x="339.8" y="125.1">2K2</text>
<text x="354.2" y="122.8">TONE1</text>
<text x="355.7" y="125.1">25kB</text>
<text x="61.2" y="130.9">GNDREF</text>
<text x="259.7" y="131.5">GAIN1</text>
<text x="260" y="129.2">100kB</text>
<text x="277" y="131.6">D_C1</text>
<text x="280.7" y="126.5">LED</text>
<text x="294.7" y="131.6">D4</text>
<text x="296.1" y="126.4">1N4148</text>
<text x="108.2" y="133.5">GNDREF</text>
<text x="131" y="133.5">GNDREF</text>
<text x="150.1" y="133.5">GNDREF</text>
<text x="164" y="133.5">GNDREF</text>
<text x="278.2" y="134.2">LED</text>
<text x="295.4" y="134.2">1N4148</text>
<text x="421.4" y="136.6">R20</text>
<text x="422.4" y="134.3">1M</text>
<text x="390.8" y="141.6">R18</text>
<text x="390.8" y="144">10K</text>
<text x="414.5" y="142.8">47nF</text>
<text x="414.9" y="140.5">C13</text>
<text x="259.8" y="148">R13</text>
<text x="259.9" y="145.7">4k7</text>
<text x="296.8" y="147">SW2</text>
<text x="297" y="149.3">SW_DIP_x04</text>
<text x="316.9" y="148.2">C10</text>
<text x="328.2" y="148.2">C_K_1</text>
<text x="368.1" y="148">VOLUME1</text>
<text x="371.1" y="145.7">100kB</text>
<text x="447" y="145.7">Q3</text>
<text x="447.5" y="148">2N5088</text>
<text x="317" y="150.5">10nF</text>
<text x="328.1" y="150.5">NC</text>
<text x="458.1" y="151.8">R22</text>
<text x="458.6" y="154.1">1K</text>
<text x="473.4" y="150.6">C14</text>
<text x="473.4" y="152.9">1uF</text>
<text x="252" y="160" transform="rotate(-90 252 160)">C8</text>
<text x="254.4" y="160.5" transform="rotate(-90 254.4 160.5)">1uF</text>
<text x="407" y="159.4">1M</text>
<text x="407.2" y="157.1">R19</text>
<text x="310.1" y="167.8">GNDREF</text>
<text x="321.5" y="167.8">GNDREF</text>
<text x="364" y="162.2">R17</text>
<text x="364" y="164.5">6K8</text>
<text x="446.5" y="163.5">R21</text>
<text x="446.5" y="165.8">10K</text>
<text x="489.7" y="163.5">R23</text>
<text x="489.8" y="165.8">100K</text>
<text x="282.1" y="171.6">GNDREF</text>
<text x="253.9" y="176.6">GNDREF</text>
<text x="358.3" y="179.2">GNDREF</text>
<text x="374.9" y="179.2">GNDREF</text>
<text x="401.5" y="179.2">GNDREF</text>
<text x="440.9" y="179.2">GNDREF</text>
<text x="484.1" y="177.9">GNDREF</text>
<text x="186.8" y="214.4">Conn_01x10_Male</text>
<text x="193.5" y="212.1">J1</text>
<text x="45.3" y="226.9">J3</text>
<text x="355.3" y="226.4">J4</text>
<text x="30.1" y="229.2">Barrel_Jack_Switch</text>
<text x="129" y="232">R24</text>
<text x="225" y="230">GNDREF</text>
<text x="347.1" y="228.7">AudioJack2</text>
<text x="115" y="239.7">C23</text>
<text x="129" y="234.4">10K</text>
<text x="369.8" y="237.6">GNDREF</text>
<text x="92.4" y="240.9">D1</text>
<text x="92.9" y="243.2">1N4004</text>
<text x="115.7" y="242">100uF/25V</text>
<text x="129" y="248.6">R25</text>
<text x="129" y="250.9">10K</text>
<text x="146.7" y="248.6">C15</text>
<text x="147.4" y="250.9">47uF/25V</text>
<text x="193.5" y="250.2">J2</text>
<text x="186.8" y="252.5">Conn_01x10_Male</text>
<text x="365.4" y="263.8">D_S1</text>
<text x="66.2" y="265.5">GNDREF</text>
<text x="86.6" y="265.5">GNDREF</text>
<text x="108.2" y="265.5">GNDREF</text>
<text x="123.4" y="265.5">GNDREF</text>
<text x="139.9" y="265.5">GNDREF</text>
<text x="225" y="268.1">GNDREF</text>
<text x="349.9" y="267.8">D2</text>
<text x="366.6" y="266.1">5.1V/1W3 Zener</text>
<text x="349.7" y="270.1">LED</text>
<text x="318.5" y="281.5">U_S2</text>
<text x="342.5" y="281.6">1K</text>
<text x="365.4" y="276.5">D_S2</text>
<text x="365.9" y="278.8">1N4004</text>
<text x="408.6" y="278.8">FRT5</text>
<text x="408.6" y="276.5">K_S1</text>
<text x="319.6" y="284">PIC12F675-IP</text>
<text x="340.4" y="283.9">R_S2</text>
<text x="316.9" y="290.7" transform="rotate(-90 316.9 290.7)">VDD</text>
<text x="354.5" y="291.6">1K</text>
<text x="460.7" y="293.7">J5</text>
<text x="307.1" y="299.3">GP2</text>
<text x="307.1" y="296.7">GP1</text>
<text x="307.1" y="294.2">GP0</text>
<text x="321.8" y="299.3">GP5</text>
<text x="321.8" y="296.7">GP4</text>
<text x="321.8" y="294.2">GP3</text>
<text x="354.5" y="294.2">R_S1</text>
<text x="384.7" y="295.5">Q_S1</text>
<text x="385.2" y="297.9">2N3904</text>
<text x="460.9" y="296.1">AudioJack2</text>
<text x="78.9" y="302.5">PWR_FLAG</text>
<text x="95.6" y="305.8">U_S1</text>
<text x="316.9" y="305.2" transform="rotate(-90 316.9 305.2)">VSS</text>
<text x="92" y="308.1">L78L06_TO92</text>
<text x="93" y="312">VI</text>
<text x="100.1" y="312">VO</text>
<text x="98.4" y="316.1" transform="rotate(-90 98.4 316.1)">GND</text>
<text x="378.7" y="313.8">GNDREF</text>
<text x="443.4" y="315.1">GNDREF</text>
<text x="58.5" y="319">PWR_FLAG</text>
<text x="86.9" y="318.4">C_S1</text>
<text x="87.8" y="320.7">100uF/25V</text>
<text x="113.6" y="318.4">C_S2</text>
<text x="114.4" y="320.7">47uF/25V</text>
<text x="125" y="318.4">C_S3</text>
<text x="125.3" y="320.7">100nF</text>
<text x="280.1" y="322">SW_Push</text>
<text x="284.4" y="319.7">SW1</text>
<text x="312.6" y="321.4">GNDREF</text>
<text x="435.8" y="323.4">Q4</text>
<text x="381" y="329.7">ZENER 3.7V</text>
<text x="383.9" y="327.2">D_S3</text>
<text x="436.3" y="325.9">2N7000</text>
<text x="59.9" y="335.4">GNDREF</text>
<text x="80.2" y="335.4">GNDREF</text>
<text x="94.2" y="335.4">GNDREF</text>
<text x="106.9" y="335.4">GNDREF</text>
<text x="118.3" y="335.4">GNDREF</text>
<text x="288.5" y="337.9">GNDREF</text>
<text x="435.8" y="341.2">Q5</text>
<text x="398.1" y="346.6" transform="rotate(-90 398.1 346.6)">C_S4</text>
<text x="400.4" y="346.4" transform="rotate(-90 400.4 346.4)">10nF</text>
<text x="436.3" y="343.7">2N7000</text>
<text x="400.3" y="364.6">GNDREF</text>
<text x="428.2" y="363.3">GNDREF</text>
</g>
<g font-size="1.8" fill="#a90000">
<text x="113.3" y="94.6" transform="rotate(-90 113.3 94.6)">3</text>
<text x="220.5" y="93.9">3</text>
<text x="224.5" y="91.5" transform="rotate(-90 224.5 91.5)">7</text>
<text x="391.4" y="92.1" transform="rotate(-90 391.4 92.1)">3</text>
<text x="394" y="92.1" transform="rotate(-90 394 92.1)">2</text>
<text x="396.5" y="92.1" transform="rotate(-90 396.5 92.1)">1</text>
<text x="106.5" y="99.5">2</text>
<text x="220.5" y="99">2</text>
<text x="229.6" y="101.6" transform="rotate(-90 229.6 101.6)">5</text>
<text x="233.2" y="96.4">6</text>
<text x="113.3" y="102.3" transform="rotate(-90 113.3 102.3)">1</text>
<text x="162.4" y="107.1">2</text>
<text x="169.2" y="102.3" transform="rotate(-90 169.2 102.3)">3</text>
<text x="224.5" y="102.9" transform="rotate(-90 224.5 102.9)">4</text>
<text x="227.1" y="102.3" transform="rotate(-90 227.1 102.3)">1</text>
<text x="391.4" y="102.3" transform="rotate(-90 391.4 102.3)">4</text>
<text x="394" y="102.3" transform="rotate(-90 394 102.3)">5</text>
<text x="396.5" y="102.3" transform="rotate(-90 396.5 102.3)">6</text>
<text x="169.2" y="109.9" transform="rotate(-90 169.2 109.9)">1</text>
<text x="361.7" y="120.7" transform="rotate(-90 361.7 120.7)">1</text>
<text x="364.6" y="123.1">2</text>
<text x="254.1" y="129.5">2</text>
<text x="257.6" y="127" transform="rotate(-90 257.6 127)">1</text>
<text x="361.7" y="127" transform="rotate(-90 361.7 127)">3</text>
<text x="257.6" y="133.4" transform="rotate(-90 257.6 133.4)">3</text>
<text x="287.3" y="142.9" transform="rotate(-90 287.3 142.9)">4</text>
<text x="289.8" y="142.9" transform="rotate(-90 289.8 142.9)">3</text>
<text x="292.4" y="142.9" transform="rotate(-90 292.4 142.9)">2</text>
<text x="294.9" y="142.9" transform="rotate(-90 294.9 142.9)">1</text>
<text x="378.2" y="143.5" transform="rotate(-90 378.2 143.5)">3</text>
<text x="446" y="142.9" transform="rotate(-90 446 142.9)">3</text>
<text x="378.2" y="149.9" transform="rotate(-90 378.2 149.9)">1</text>
<text x="381.1" y="146">2</text>
<text x="439.2" y="147.7">2</text>
<text x="287.3" y="153.1" transform="rotate(-90 287.3 153.1)">5</text>
<text x="289.8" y="153.1" transform="rotate(-90 289.8 153.1)">6</text>
<text x="292.4" y="153.1" transform="rotate(-90 292.4 153.1)">7</text>
<text x="294.9" y="153.1" transform="rotate(-90 294.9 153.1)">8</text>
<text x="446" y="150.5" transform="rotate(-90 446 150.5)">1</text>
<text x="194.5" y="215.8">1</text>
<text x="194.5" y="218.4">2</text>
<text x="194.5" y="220.9">3</text>
<text x="59.2" y="224.7">2</text>
<text x="59.2" y="227.2">3</text>
<text x="194.5" y="223.4">4</text>
<text x="194.5" y="226">5</text>
<text x="365.2" y="226">T</text>
<text x="59.2" y="229.8">1</text>
<text x="194.5" y="228.5">6</text>
<text x="194.5" y="231.1">7</text>
<text x="194.5" y="233.6">8</text>
<text x="365.2" y="228.5">S</text>
<text x="194" y="238.7">10</text>
<text x="194.5" y="236.1">9</text>
<text x="194.5" y="253.9">1</text>
<text x="194.5" y="256.5">2</text>
<text x="194.5" y="259">3</text>
<text x="194.5" y="261.5">4</text>
<text x="194.5" y="264.1">5</text>
<text x="194.5" y="266.6">6</text>
<text x="194.5" y="269.2">7</text>
<text x="194.5" y="271.7">8</text>
<text x="194.5" y="274.2">9</text>
<text x="382" y="271.2" transform="rotate(-90 382 271.2)">1</text>
<text x="389.6" y="271.2" transform="rotate(-90 389.6 271.2)">2</text>
<text x="394.7" y="271.2" transform="rotate(-90 394.7 271.2)">4</text>
<text x="399.8" y="271.2" transform="rotate(-90 399.8 271.2)">9</text>
<text x="404.9" y="271.2" transform="rotate(-90 404.9 271.2)">7</text>
<text x="194" y="276.8">10</text>
<text x="316" y="283.9" transform="rotate(-90 316 283.9)">1</text>
<text x="382" y="284.4" transform="rotate(-90 382 284.4)">10</text>
<text x="392.2" y="283.9" transform="rotate(-90 392.2 283.9)">3</text>
<text x="402.3" y="283.9" transform="rotate(-90 402.3 283.9)">8</text>
<text x="303" y="293.3">7</text>
<text x="328.4" y="293.3">4</text>
<text x="383.8" y="292.8" transform="rotate(-90 383.8 292.8)">3</text>
<text x="451.6" y="293.3">T</text>
<text x="303" y="298.4">5</text>
<text x="303" y="295.8">6</text>
<text x="328.4" y="298.4">2</text>
<text x="328.4" y="295.8">3</text>
<text x="377" y="297.6">2</text>
<text x="451.5" y="295.8">S</text>
<text x="383.8" y="300.4" transform="rotate(-90 383.8 300.4)">1</text>
<text x="90.9" y="311.1">3</text>
<text x="103.6" y="311.1">1</text>
<text x="316" y="309.3" transform="rotate(-90 316 309.3)">8</text>
<text x="97.5" y="318.2" transform="rotate(-90 97.5 318.2)">2</text>
<text x="425" y="323.8">2</text>
<text x="431.5" y="320.7" transform="rotate(-90 431.5 320.7)">3</text>
<text x="431.5" y="328.3" transform="rotate(-90 431.5 328.3)">1</text>
<text x="425" y="341.5">2</text>
<text x="431.5" y="338.5" transform="rotate(-90 431.5 338.5)">1</text>
<text x="431.5" y="346.1" transform="rotate(-90 431.5 346.1)">3</text>
</g>
<g font-size="1.8" fill="#0f0f0f">
<text x="361.9" y="114.2">TONE_PIN1</text>
<text x="257.8" y="120.6">GAIN_PIN1</text>
<text x="370.8" y="123.1">TONE_PIN2</text>
<text x="257.8" y="135.8">GAIN_PIN3</text>
<text x="361.9" y="134.5">TONE_PIN3</text>
<text x="246.1" y="139" transform="rotate(-90 246.1 139)">GAIN_PIN2</text>
<text x="387.1" y="146.2" transform="rotate(-90 387.1 146.2)">VOL_PIN2</text>
<text x="210.8" y="215.8">GAIN_PIN3</text>
<text x="210.8" y="220.9">GAIN_PIN1</text>
<text x="210.8" y="218.3">GAIN_PIN2</text>
<text x="210.8" y="226">VOL_PIN2</text>
<text x="383.5" y="226">INPUT</text>
<text x="210.8" y="228.5">TONE_PIN3</text>
<text x="210.8" y="233.6">TONE_PIN1</text>
<text x="210.8" y="236.1">LED_ON</text>
<text x="210.8" y="256.4">GAIN_PIN2</text>
<text x="210.8" y="253.9">GAIN_PIN3</text>
<text x="210.8" y="259">GAIN_PIN1</text>
<text x="210.8" y="264.1">VOL_PIN2</text>
<text x="210.8" y="266.6">TONE_PIN3</text>
<text x="210.8" y="274.2">LED_ON</text>
<text x="210.8" y="271.7">TONE_PIN1</text>
<text x="339.5" y="275.5">LED_ON</text>
<text x="335.3" y="293.3">MUTE</text>
<text x="438.1" y="293.3">OUTPUT</text>
<text x="360.7" y="332.6">MUTE</text>
</g>
<g font-size="1.8" fill="#0000c2">
<text x="144.8" y="241.2">4.05V</text>
<text x="113" y="309.8">4.95V</text>
</g>
<g font-size=".7" fill="#006464">
<text x="227.6" y="99.1" transform="rotate(-90 227.6 99.1)">NULL</text>
<text x="230.1" y="97.8" transform="rotate(-90 230.1 97.8)">NULL</text>
</g>
</svg>
